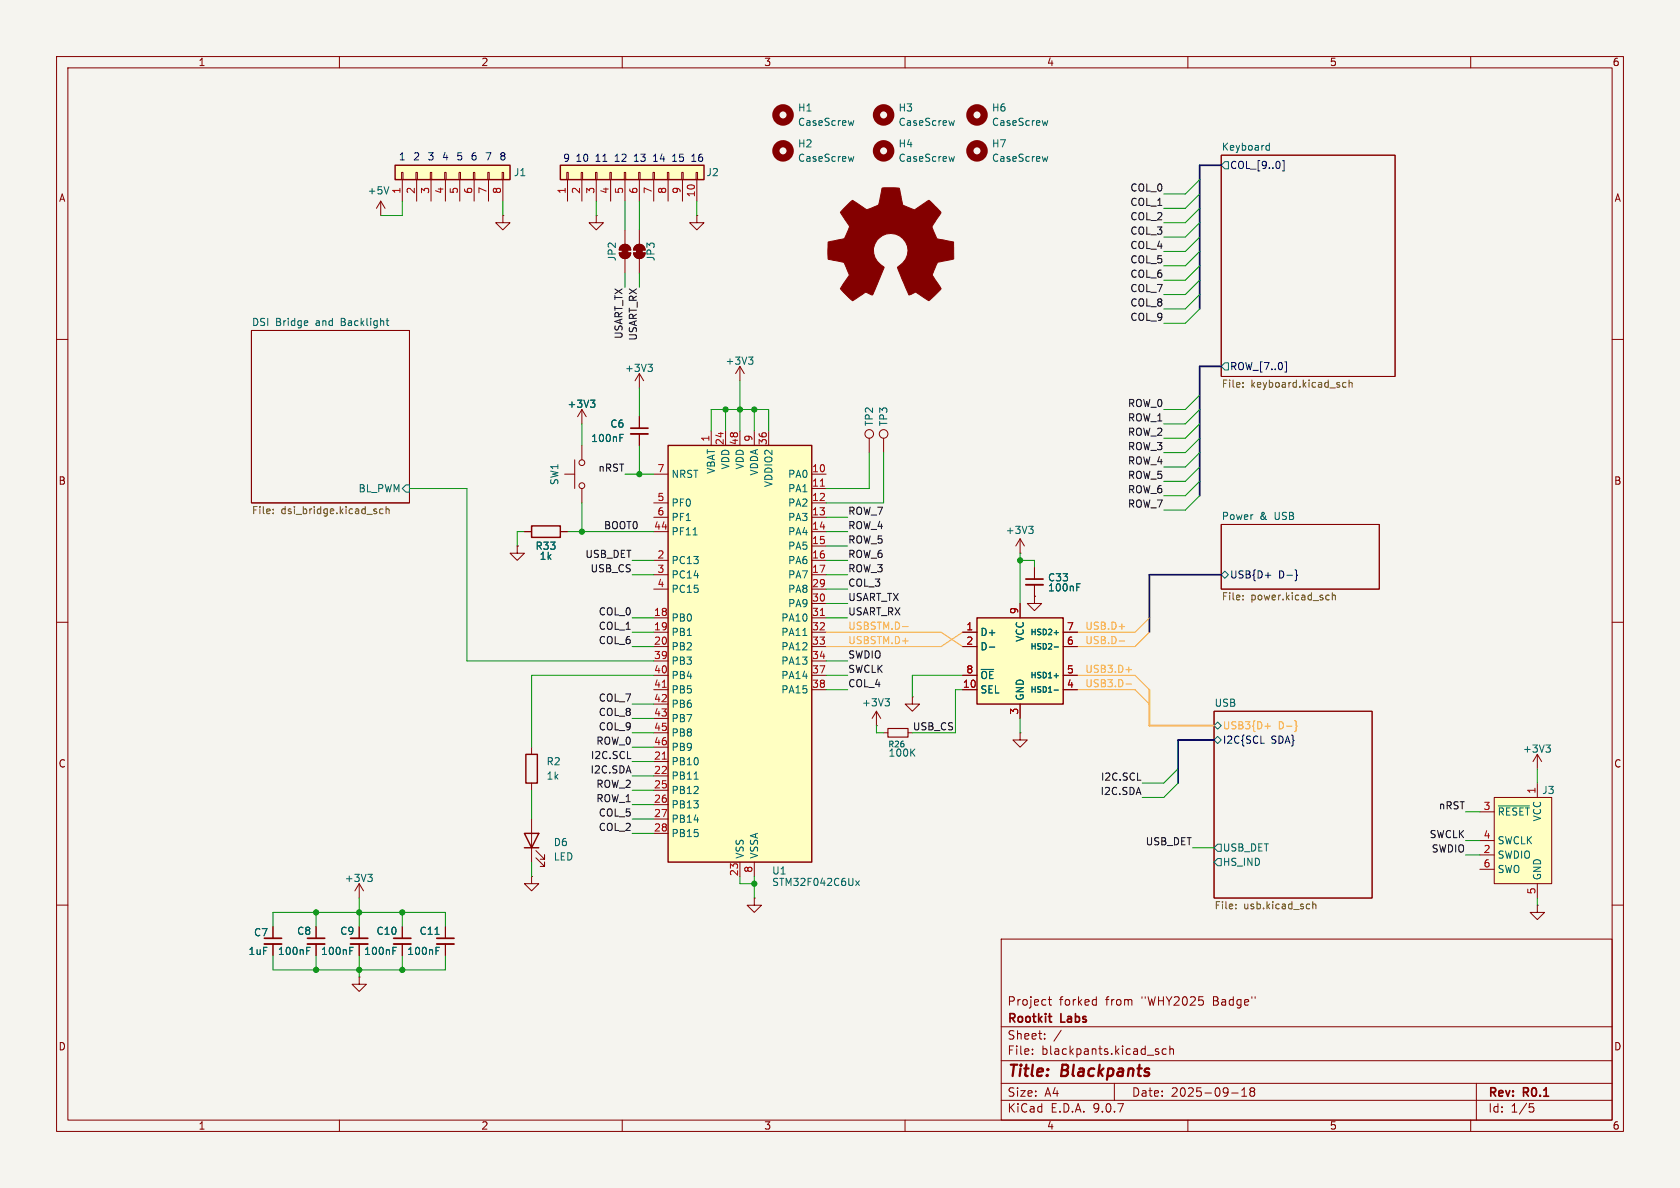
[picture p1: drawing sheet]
<svg xmlns="http://www.w3.org/2000/svg" width="297mm" height="210mm" viewBox="0 0 297 210" stroke-linecap="round" stroke-linejoin="round" font-family="sans-serif">
<path d="M0 0h297v210h-297z" fill="#f5f4ef" stroke="#f5f4ef" stroke-width=".18"/>
<g fill="none" stroke="#840000" stroke-width=".18">
<path d="M10 10h277v190h-277zM12 12h273v186h-273zM60 10v2M110 10v2M160 10v2M210 10v2M260 10v2M88.9 38.1v1.3h-1.3l1.3 1.2 1.3-1.2h-1.3M88.9 38.1h.1M105.4 38.1v1.3h-1.3l1.3 1.2 1.3-1.2h-1.3M105.4 38.1h.1M215.9 27.4h30.7v39.1h-30.7z"/>
<path d="M44.4 58.4h28v30.5h-28zM109.5 44.7h2a1.02 1.02 0 0 1-1 1 1.02 1.02 0 0 1-1-1zM109.8 43.5a1.02 1.02 0 0 1 1.1-.2 1.02 1.02 0 0 1 .6 .9h-2zM110.5 40.6v2.6M110.5 45.7v2.6M10 60h2M285 60h2M92.7 94h1.3M99.1 94h1.2M215.9 92.7h27.9v11.4h-27.9zM10 110h2M285 110h2"/>
<path d="M214.6 125.7h28v33.1h-28zM10 160h2M55.9 163.8v2.1M55.9 166.9v2M63.5 172.7v1.3h1.3l-1.3 1.3-1.3-1.3h1.3M63.5 172.7h.1M63.5 163.8v2.1M63.5 166.9v2M177 166h108v32h-108zM185.3 176.7h.6M185.5 176.2v1.3l.4 .2M193.4 176.7l.4 .1"/>
<path d="M193.8 177.6l-.4 .1M193.8 176.2v1.5M285 160h2M60 198v2M110 198v2M160 198v2M177 194.5h108M177 191.5h108M177 187.5h108M177 181.5h108M182.5 186.3v.1M182.5 185.5v.1"/>
<path d="M184.7 183.6v.1M184.7 182.8v.1M187.6 182.1l-1.3 2M197 191.5v3M204.5 185.9l.3 .1 .1 .2-.2 .2h-.3M204.5 185.4l.3 .1M206.2 185.5l-.5-.1-.2 .3v.4l.1 .2h.6M206.8 185.5l.2-.1 .4 .1 .1 .9M206.8 184.9v1.5M210 198v2M217.7 193.2h1.2M219.5 193.8h.9"/>
<path d="M219.5 192.7l.5-.4v1.5M221.2 192.9l-.2 .3v.5l.2 .1 .5-.1 .1-.2-.1-.4-.2-.2M221.2 192.9l-.2-.2 .2-.4 .5 .1 .1 .2-.3 .3M221.2 192.9h.3M260 198v2M261 191.5v6.5M270.4 195.1h.7M270.5 195.7h.4l.3 .3-.2 .5-.5 .1"/>
</g>
<path d="M54.4 165.9h3M62 165.9h3M185.3 179.7h.6M185.8 180.7h.1" fill="none" stroke="#840000" stroke-width=".3"/>
<path d="M226.7 28.4h.3v1.8h-.3M227.1 64h.3v1.8h-.3M223.7 101.7h1M229 100.7l.2 .2v.6l.2 .2-.2 .2v.6l-.2 .2M222.9 131.4h.6" fill="none" stroke="#000084" stroke-width=".18"/>
<g fill="none" stroke="#006464" stroke-width=".18">
<path d="M215.9 29.2l.6-.6h.7v1.2h-.7zM223.9 26.5h.5M223.9 25.8h.5M224.4 25.3v1.3M54.3 56.8l.1 .2-.6 .1M68.3 56.7h.4M68.4 56.3v1.1l.3 .1M215.9 64.8l.6-.7h.7v1.3h-.7zM71.8 85.7h.6v1.3h-.6l-.7-.6zM215.9 101.6l.6-.6 .7 .6-.7 .6zM214.6 128.3l.7-.7 .6 .7-.6 .6zM214.6 130.8l.7-.6 .6 .6-.6 .6z"/>
<path d="M215.3 151.8h.6v1.2h-.6l-.7-.6zM215.3 149.2h.6v1.3h-.6l-.7-.6zM54.2 168.1h.4M54.2 167.5h.6M61.8 168.1h.5M61.8 167.5h.6"/>
</g>
<g fill="none" stroke="#725600" stroke-width=".18">
<path d="M219.7 68.3v.2M219.7 67.7v.1M238 67.7l-.4-.1-.3 .3 .2 .5h.5M238.5 67.7l.2-.1 .3 .1v.8M238.5 67.2v1.3M48.3 90.7v.1M48.3 90v.1M67.7 90h-.4l-.2 .2 .1 .5h.5M68.3 90.1l.1-.1h.3l.1 .8M68.3 89.5v1.3M219.7 105.3v.1M219.7 105.9v.1"/>
<path d="M234.6 105.2l.4 .1M235 106h-.4M235.5 105.3l.2-.1 .3 .1 .1 .7M235.5 104.8v1.2M218.5 159.9v.1M232.1 159.4v1.3M232.1 159.9l.2-.1 .3 .1v.8M218.5 160.5v.2"/>
</g>
<path d="M223.6 128.4h1M229 127.4l.1 .2v.6l.2 .2-.2 .1v.7l-.1 .1" fill="none" stroke="#ffa829" stroke-width=".18"/>
<path d="M94 93h5.1v2h-5.1z" fill="none" stroke="#840000" stroke-width=".25"/>
<path d="M54.4 166.9h3M62 166.9h3" fill="none" stroke="#840000" stroke-width=".33"/>
<g fill="#840000" stroke="#840000" stroke-width=".18">
<path d="M110 43.9h1v1.1h-1z"/>
<path d="M109.8 43.5a1.02 1.02 0 0 1 1.1-.2 1.02 1.02 0 0 1 .6 .9h-2z"/>
<path d="M109.5 44.7h2a1.02 1.02 0 0 1-1 1 1.02 1.02 0 0 1-1-1z"/>
</g>
<path d="M69.8 29.2h20.4v2.6h-20.4z" fill="#ffffc2"/>
<path d="M69.8 29.2h20.4v2.6h-20.4z" fill="none" stroke="#840000" stroke-width=".25"/>
<g fill="none" stroke="#840000" stroke-width=".18">
<path d="M67.3 35.6l.8 1.2M67.3 35.6l-.8 1.2M67.3 35.6v2.5M71 30.5h.2v1.3h-.2zM71.1 31.8v3.8M73.5 30.5h.3v1.3h-.3zM73.7 31.8v3.8M76.1 30.5h.2v1.3h-.2zM76.2 31.8v3.8M78.6 30.5h.3v1.3h-.3zM78.7 31.8v3.8M81.2 30.5h.2v1.3h-.2z"/>
<path d="M81.3 31.8v3.8M83.7 30.5h.2v1.3h-.2zM83.8 31.8v3.8M86.2 30.5h.3v1.3h-.3zM86.4 31.8v3.8M88.8 30.5h.2v1.3h-.2zM88.9 31.8v3.8"/>
</g>
<path d="M68.7 33l-.4 1.3" fill="none" stroke="#006464" stroke-width=".18"/>
<path d="M172.7 109.2h15.3v15.3h-15.3z" fill="#ffffc2"/>
<path d="M172.7 109.2h15.3v15.3h-15.3z" fill="none" stroke="#840000" stroke-width=".25"/>
<g fill="none" stroke="#840000" stroke-width=".18">
<path d="M91.4 96.5v1.3h1.3l-1.3 1.3-1.2-1.3h1.2M91.4 96.5h.1M170.2 111.8h2.5M170.2 114.3h2.5M170.2 119.4h2.5M180.3 106.7v2.5M188 111.8h2.5M188 114.3h2.5M188 119.4h2.5M154.9 128.3h.1M154.9 125.7l-.7 1.3M154.9 125.7l.8 1.3"/>
<path d="M154.9 125.7v2.6M161.3 123.2v1.3h1.3l-1.3 1.2-1.3-1.2h1.3M161.3 123.2h.1M170.2 121.9h2.5M180.3 124.5v2.5M188 121.9h2.5M271.8 160v1.3h1.2l-1.2 1.3-1.3-1.3h1.3M271.8 160h.1"/>
</g>
<path d="M150.9 21.3l-.2 .9-.2-.6M168.7 21.3l-.2 .9-.3-.6M168.7 27.7l-.2 .8-.3-.6M185.2 21.3l-.2 .9-.3-.6M185.2 27.7l-.2 .8-.3-.6M174.9 114.4h1M186.4 114.4h.7M186.4 111.8h.7M186.4 119.5h.7M156.5 123.5h.7l-.4 .5M157 124l.2 .2v.3l-.2 .3M186.4 122h.7" fill="none" stroke="#006464" stroke-width=".18"/>
<g fill="none" stroke="#840000" stroke-width="1.3">
<circle cx="138.4" cy="20.3" r="1.27"/>
<circle cx="156.2" cy="26.7" r="1.27"/>
<circle cx="156.2" cy="20.3" r="1.27"/>
<circle cx="172.7" cy="26.7" r="1.27"/>
<circle cx="172.7" cy="20.3" r="1.27"/>
</g>
<path d="M118.1 78.7h25.4v73.7h-25.4z" fill="#ffffc2"/>
<path d="M118.1 78.7h25.4v73.7h-25.4z" fill="none" stroke="#840000" stroke-width=".25"/>
<g fill="none" stroke="#840000" stroke-width=".18">
<path d="M123.2 38.1v1.3h-1.3l1.3 1.2 1.3-1.2h-1.3M123.2 38.1h.1M125.7 76.2v2.5M128.3 76.2v2.5M130.8 76.2v2.5M133.3 76.2v2.5M135.9 76.2v2.5M153.7 77.5v2.5M115.6 83.8h2.5M115.6 88.9h2.5M115.6 91.4h2.5M115.6 94h2.5"/>
<path d="M115.6 99.1h2.5M143.5 83.8h2.5M143.5 88.9h2.5M143.5 91.4h2.5M143.5 94h2.5M143.5 99.1h2.5M143.5 86.4h2.5M143.5 96.5h2.5M115.6 101.6h2.5M115.6 104.1h2.5M115.6 109.2h2.5M115.6 111.8h2.5"/>
<path d="M115.6 114.3h2.5M115.6 116.8h2.5M115.6 119.4h2.5M143.5 101.6h2.5M143.5 104.1h2.5M143.5 109.2h2.5M143.5 111.8h2.5M143.5 114.3h2.5M143.5 116.8h2.5M143.5 119.4h2.5M143.5 106.7h2.5M115.6 121.9h2.5"/>
<path d="M115.6 124.5h2.5M115.6 127h2.5M115.6 129.5h2.5M115.6 132.1h2.5M115.6 134.6h2.5M115.6 137.2h2.5M115.6 139.7h2.5M143.5 121.9h2.5M115.6 142.2h2.5M115.6 144.8h2.5M115.6 147.3h2.5M130.8 152.4v2.5"/>
<path d="M133.3 158.8v1.2h1.3l-1.3 1.3-1.2-1.3h1.2M133.3 158.8h.1M133.3 152.4v2.5M78.7 163.8v2.1M78.7 166.9v2"/>
<circle cx="153.7" cy="76.7" r=".76"/>
</g>
<path d="M122.5 94.6h.8M141.9 112.3h.8M122.7 137.7h.7M151.3 155.7l.6 .8M151.9 155.7l-.6 .8M76.9 165.2h.7M77.1 168.1h.4M77.1 167.5h.6" fill="none" stroke="#006464" stroke-width=".18"/>
<path d="M145 85.9h.7M145 108.8h.7M117.1 121.5h.7M117.1 134.2h.7" fill="none" stroke="#a90000" stroke-width=".18"/>
<path d="M77.2 165.9h3.1" fill="none" stroke="#840000" stroke-width=".3"/>
<path d="M77.2 166.9h3.1" fill="none" stroke="#840000" stroke-width=".33"/>
<path d="M99.1 29.2h25.4v2.6h-25.4z" fill="#ffffc2"/>
<path d="M99.1 29.2h25.4v2.6h-25.4zM93 133.4h2v5h-2z" fill="none" stroke="#840000" stroke-width=".25"/>
<g fill="none" stroke="#840000" stroke-width=".18">
<path d="M100.2 30.5h.3v1.3h-.3zM100.3 31.8v3.8M102.7 30.5h.3v1.3h-.3zM102.9 31.8v3.8M105.3 30.5h.2v1.3h-.2zM105.4 31.8v3.8M107.8 30.5h.3v1.3h-.3zM107.9 31.8v3.8M110.4 30.5h.2v1.3h-.2zM110.5 31.8v3.8M112.9 30.5h.3v1.3h-.3zM113 31.8v3.8"/>
<path d="M115.4 30.5h.3v1.3h-.3zM115.6 31.8v3.8M118 30.5h.2v1.3h-.2zM118.1 31.8v3.8M120.5 30.5h.3v1.3h-.3zM120.6 31.8v3.8M123.1 30.5h.2v1.3h-.2zM123.2 31.8v3.8M112 44.7h2a1.02 1.02 0 0 1-1 1 1.02 1.02 0 0 1-1-1zM112.3 43.5a1.02 1.02 0 0 1 1.1-.2 1.02 1.02 0 0 1 .6 .9h-2zM113 40.6v2.6M113 45.7v2.6"/>
<path d="M102.9 72.4v2.5M102.9 72.4l-.8 1.3M102.9 72.4l.7 1.3M113 66v2.6M113 73.7v2M113 76.7v2M113 66l-.7 1.3M113 66l.8 1.3M130.8 64.8l-.8 1.2M130.8 64.8l.8 1.2M130.8 64.8v2.5M94 132.1v1.3"/>
<path d="M94 138.4v1.3M63.5 156.2l-.8 1.3M63.5 156.2l.8 1.3M63.5 156.2v2.6M48.3 163.8v2.1M48.3 166.9v2M71.1 163.8v2.1M71.1 166.9v2"/>
</g>
<g fill="none" stroke="#006464" stroke-width=".18">
<path d="M150.9 27.7l-.2 .8-.2-.6M104.4 70.7h.8l-.5 .5M104.9 71.2l.3 .3v.3l-.3 .2M109.6 77.4h.4M109.6 76.8h.6M114.5 64.4h.8l-.4 .5M115.1 64.9l.2 .2v.3l-.2 .3M132.3 63.1h.8l-.4 .5M132.9 63.6l.2 .2v.3l-.2 .3M65 154.6h.8l-.4 .4M65.6 155l.2 .3v.3l-.2 .2M69.5 168.1h.4"/>
<path d="M69.5 167.5h.6"/>
</g>
<path d="M111.5 75.7h3.1M46.7 165.9h3.1M69.6 165.9h3" fill="none" stroke="#840000" stroke-width=".3"/>
<path d="M111.5 76.7h3.1M46.7 166.9h3.1M69.6 166.9h3" fill="none" stroke="#840000" stroke-width=".33"/>
<circle cx="138.4" cy="26.7" r="1.27" fill="none" stroke="#840000" stroke-width="1.3"/>
<g fill="#840000" stroke="#840000" stroke-width=".18">
<path d="M112.5 43.9h1v1.1h-1z"/>
<path d="M112.3 43.5a1.02 1.02 0 0 1 1.1-.2 1.02 1.02 0 0 1 .6 .9h-2z"/>
<path d="M112 44.7h2a1.02 1.02 0 0 1-1 1 1.02 1.02 0 0 1-1-1z"/>
<path d="M149.2 36.8l1.5-1.4 2.4 1.6a4.7 4.7 0 0 0 2.2-.8l.7-3h2.9a.92 .92 0 0 1 .3 1l.4 2 2.1 .9 2.4-1.6a.97 .97 0 0 1 .8 .6l1.4 1.5-1.5 2.4v.2l.2 .6 .6 1.4 3 .6v3l-2.8 .6-1 2.2 1.6 2.4-1.5 1.6a.81 .81 0 0 1-.8 .5l-2.2-1.5-1.2 .5-2.1-4.8a3.1 3.1 0 0 0 1.8-3.5 3.1 3.1 0 0 0-2.9-2.5 3.1 3.1 0 0 0-3 2.4 3.1 3.1 0 0 0 1.7 3.4l.1 .2-2 4.8-1.1-.4a3.5 3.5 0 0 0-1.7 1l-.8 .5-2.1-2.1a.93 .93 0 0 1 .4-.9l1.2-1.6-.9-2.1a3.7 3.7 0 0 0-1.9-.5l-1-.3v-2.8a.87 .87 0 0 1 .9-.3l2-.4 .6-1.4a.82 .82 0 0 0 0-1.2l-1.3-2.1z"/>
</g>
<path d="M264.2 141h10.1v15.2h-10.1z" fill="#ffffc2"/>
<g fill="none" stroke="#840000" stroke-width=".18">
<path d="M102.9 78.7v2.6M113 73.7v2M113 76.7v2M156.2 77.5v2.5M91.4 96.5h.1M92.7 94h1.3M99.1 94h1.2M99.8 83.8h1.8M101.6 81.3v5.1M102.9 86.4v2.5M180.3 97.8h.1M180.3 95.3l-.7 1.2"/>
<path d="M180.3 95.3l.8 1.2M180.3 95.3v2.5M170.2 111.8h2.5M170.2 114.3h2.5M170.2 119.4h2.5M180.3 106.7v2.5M182.9 105.4v1.3h1.2l-1.2 1.3-1.3-1.3h1.3M182.9 105.4h.1M182.9 100.3v2.1M182.9 103.4v2M188 111.8h2.5M188 114.3h2.5"/>
<path d="M188 119.4h2.5M156.2 129.5h.8M160.5 129.5h.8M170.2 121.9h2.5M180.3 129.5v1.3h1.3l-1.3 1.3-1.2-1.3h1.2M180.3 129.5h.1M180.3 124.5v2.5M188 121.9h2.5M271.8 133.4v2.5M271.8 138.4v2.6M271.8 133.4l-.8 1.2M271.8 133.4l.7 1.2"/>
<path d="M94 154.9v1.3h1.2l-1.2 1.3-1.3-1.3h1.3M94 154.9h.1M94 144.8v7.6M94.7 151.6l1.6 1.6v-.8v.8h-.8M94.7 150.4l1.6 1.5v-.8v.8h-.8M261.6 143.5h2.6M261.6 148.6h2.6M261.6 151.1h2.6M261.6 153.7h2.6M264.2 141h10.1v15.2h-10.1zM271.8 156.2v2.6M48.3 163.8v2.1"/>
<path d="M48.3 166.9v2M55.9 163.8v2.1M55.9 166.9v2M63.5 163.8v2.1M63.5 166.9v2M71.1 163.8v2.1M71.1 166.9v2M78.7 163.8v2.1M78.7 166.9v2"/>
<circle cx="156.2" cy="76.7" r=".76"/>
<circle cx="102.9" cy="81.8" r=".51"/>
<circle cx="102.9" cy="85.9" r=".51"/>
</g>
<g fill="none" stroke="#006464" stroke-width=".18">
<path d="M104.4 70.7h.8l-.5 .5M104.9 71.2l.3 .3v.3l-.3 .2M109.6 77.4h.4M109.6 76.8h.6M181.9 93h.7l-.4 .5M182.4 93.5l.2 .3v.3l-.2 .2M174.9 114.4h1M186.4 114.4h.7M186.4 111.8h.7M186.4 119.5h.7M190.4 103.8h.4M190.4 103.2h.6"/>
<path d="M161.2 132.9l.5 .8M161.7 132.4l-.7 .7M186.4 122h.7M273.3 131.7h.8l-.4 .5M273.8 132.2l.3 .2v.3l-.3 .3M264.9 142.5h5.5M54.2 168.1h.4M54.2 167.5h.6M61.8 168.1h.5M61.8 167.5h.6M69.5 168.1h.4M69.5 167.5h.6"/>
<path d="M76.9 165.2h.7M77.1 168.1h.4M77.1 167.5h.6"/>
</g>
<path d="M181.4 102.4h3" fill="none" stroke="#840000" stroke-width=".3"/>
<path d="M181.4 103.4h3" fill="none" stroke="#840000" stroke-width=".33"/>
<path d="M92.7 147.3h2.5l-1.2 2.6zM92.7 149.9h2.5" fill="none" stroke="#840000" stroke-width=".25"/>
<path d="M157 128.8h3.5v1.5h-3.5z" fill="none" stroke="#840000" stroke-width=".2"/>
<path d="M146 111.8h20.4l3.8 2.5M159.6 110.8h.9M170.2 111.8l-3.8 2.5h-20.4M190.5 119.4h10.2l2.5 2.5M197.9 110.8h.9M197.9 113.3h.9M199.1 118.4h.9M203.2 109.2l-2.5 2.6h-10.2M203.2 111.8l-2.5 2.5h-10.2M190.5 121.9h10.2l2.5 2.6M199.1 120.9h.9" fill="none" stroke="#ffa829" stroke-width=".18"/>
<path d="M215.9 29.2h-3.8v25.4M215.9 64.8h-3.8v22.8M215.9 101.6h-12.7v10.2M214.6 130.8h-6.3v7.6" fill="none" stroke="#000084" stroke-width=".3"/>
<path d="M203.2 121.9v6.4h11.4" fill="none" stroke="#ffa829" stroke-width=".3"/>
<g fill="none" stroke="#009600" stroke-width=".18">
<path d="M71.1 35.6v2.5h-3.8M88.9 35.6v2.5M105.4 35.6v2.5M110.5 35.6v5M113 35.6v5M123.2 35.6v2.5M212.1 34.3l-2.6 2.5h-3.8M212.1 31.8l-2.6 2.5h-3.8M212.1 36.8l-2.6 2.6h-3.8M212.1 39.4l-2.6 2.5h-3.8M110.5 48.3v2.5M113 48.3v2.5"/>
<path d="M212.1 44.5l-2.6 2.5h-3.8M212.1 54.6l-2.6 2.6h-3.8M212.1 49.5l-2.6 2.6h-3.8M212.1 52.1l-2.6 2.5h-3.8M212.1 47l-2.6 2.5h-3.8M212.1 41.9l-2.6 2.6h-3.8M102.9 74.9v3.8M113 68.6v5.1M113 78.7v5.1M125.7 76.2v-3.8h10.2v3.8M128.3 72.4v3.8M130.8 67.3v8.9"/>
<path d="M133.3 72.4v3.8M212.1 74.9l-2.6 2.6h-3.8M212.1 69.9l-2.6 2.5h-3.8M212.1 72.4l-2.6 2.5h-3.8M212.1 77.5l-2.6 2.5h-3.8M72.4 86.4h10.1v30.4h33.1M92.7 94h-1.3v2.5M100.3 94h15.3M102.9 88.9v5.1M110.5 83.8h5.1M111.8 99.1h3.8M146 99.1h3.9"/>
<path d="M146 94h3.9M146 96.5h3.9M146 91.4h3.9M153.7 80v6.4h-7.7M156.2 80v8.9h-10.2M180.3 99.1h2.6v1.2M180.3 97.8v8.9M212.1 85.1l-2.6 2.5h-3.8M212.1 87.6l-2.6 2.6h-3.8M212.1 80l-2.6 2.6h-3.8M212.1 82.6l-2.6 2.5h-3.8M111.8 109.2h3.8"/>
<path d="M111.8 114.3h3.8M111.8 101.6h3.8M111.8 111.8h3.8M115.6 119.4h-21.6v12.7M146 109.2h3.9M146 119.4h3.9M146 116.8h3.9M146 101.6h3.9M146 104.1h3.9M146 106.7h3.9M170.2 119.4h-8.9v3.8M94 139.7v5.1"/>
<path d="M111.8 124.5h3.8M111.8 127h3.8M111.8 137.2h3.8M111.8 134.6h3.8M111.8 129.5h3.8M111.8 139.7h3.8M111.8 132.1h3.8M146 121.9h3.9M154.9 128.3v1.2h1.3M170.2 121.9h-1.3v7.6h-7.6M180.3 127v2.5M208.3 135.9l-2.6 2.5h-3.8"/>
<path d="M208.3 138.4l-2.6 2.6h-3.8M271.8 135.9v2.5M63.5 158.8v5M94 152.4v2.5M111.8 142.2h3.8M111.8 144.8h3.8M111.8 147.3h3.8M130.8 154.9v1.3h2.5M133.3 154.9v3.9M210.8 149.9h3.8M259.1 143.5h2.5M259.1 148.6h2.5"/>
<path d="M259.1 151.1h2.5M271.8 158.8v1.2M48.3 163.8v-2.5h30.4v2.5M48.3 168.9v2.6h30.4v-2.6M55.9 161.3v2.5M55.9 168.9v2.6M63.5 168.9v3.8M71.1 161.3v2.5M71.1 168.9v2.6"/>
</g>
<path d="M112.1 28.5h.8M112.3 27.6h-.2M115.5 28.5h.7M115.8 27.4l-.3 .2M118.9 28.5h.7M118.9 27.6l.4-.3v1.2M122.3 28.5h.7M122.3 27.6l.4-.3v1.2" fill="none" stroke="#0000c2" stroke-width=".18"/>
<g fill="#009600" stroke="#009600" stroke-width=".18">
<circle cx="71.1" cy="161.3" r=".46"/>
<circle cx="113" cy="83.8" r=".46"/>
<circle cx="102.9" cy="94" r=".46"/>
<circle cx="63.5" cy="171.5" r=".46"/>
<circle cx="55.9" cy="161.3" r=".46"/>
<circle cx="55.9" cy="171.5" r=".46"/>
<circle cx="71.1" cy="171.5" r=".46"/>
<circle cx="63.5" cy="161.3" r=".46"/>
<circle cx="133.3" cy="156.2" r=".46"/>
<circle cx="128.3" cy="72.4" r=".46"/>
<circle cx="130.8" cy="72.4" r=".46"/>
<circle cx="133.3" cy="72.4" r=".46"/>
<circle cx="180.3" cy="99.1" r=".46"/>
</g>
<g font-size="2.8" fill="#840000">
<text x="178" y="190.9">Title:</text>
<text x="187.7" y="190.9">Blackpants</text>
</g>
<g font-size="2.1" fill="#840000">
<text x="178" y="178">Project</text>
<text x="187.2" y="178">forked</text>
<text x="195.5" y="178">from</text>
<text x="202" y="178">&quot;WHY2025</text>
<text x="214.7" y="178">Badge&quot;</text>
<text x="178" y="184">Sheet:</text>
<text x="178" y="181.2">Rootkit</text>
<text x="187.6" y="181.2">Labs</text>
<text x="178" y="186.7">File:</text>
<text x="184.1" y="186.7">blackpants.kicad_sch</text>
<text x="178" y="196.9">KiCad</text>
<text x="178" y="194.1">Size:</text>
<text x="184.7" y="194.1">A4</text>
<text x="185.7" y="196.9">E.D.A.</text>
<text x="193.3" y="196.9">9.0.7</text>
<text x="200" y="194.1">Date:</text>
<text x="207" y="194.1">2025-09-18</text>
<text x="263" y="194.3">Rev:</text>
<text x="263" y="196.9">Id:</text>
<text x="267.1" y="196.9">1/5</text>
<text x="269.4" y="194.3">R0.1</text>
</g>
<g font-size="1.8" fill="#840000">
<text x="35" y="11.9">1</text>
<text x="85" y="11.9">2</text>
<text x="135" y="11.9">3</text>
<text x="185" y="11.9">4</text>
<text x="235" y="11.9">5</text>
<text x="285" y="11.9">6</text>
<text x="10.3" y="35.9">A</text>
<text x="285.3" y="35.9">A</text>
<text x="10.3" y="85.9">B</text>
<text x="285.3" y="85.9">B</text>
<text x="10.3" y="135.9">C</text>
<text x="285.3" y="135.9">C</text>
<text x="10.3" y="185.9">D</text>
<text x="285.3" y="185.9">D</text>
<text x="35" y="199.9">1</text>
<text x="85" y="199.9">2</text>
<text x="135" y="199.9">3</text>
<text x="185" y="199.9">4</text>
<text x="235" y="199.9">5</text>
<text x="285" y="199.9">6</text>
</g>
<g font-size="1.8" fill="#006464">
<text x="141" y="22.5">CaseScrew</text>
<text x="141" y="19.9">H1</text>
<text x="158.8" y="22.5">CaseScrew</text>
<text x="158.8" y="19.9">H3</text>
<text x="175.3" y="22.5">CaseScrew</text>
<text x="175.3" y="19.9">H6</text>
<text x="141" y="28.8">CaseScrew</text>
<text x="141" y="26.3">H2</text>
<text x="158.8" y="28.8">CaseScrew</text>
<text x="158.8" y="26.3">H4</text>
<text x="175.3" y="28.8">CaseScrew</text>
<text x="175.3" y="26.3">H7</text>
<text x="215.9" y="26.7">Keyboard</text>
<text x="64.9" y="34.6">+5V</text>
<text x="90.8" y="31.3">J1</text>
<text x="124.8" y="31.3">J2</text>
<text x="109.1" y="46.3" transform="rotate(-90 109.1 46.3)">JP2</text>
<text x="115.9" y="46.3" transform="rotate(-90 115.9 46.3)">JP3</text>
<text x="44.4" y="57.7">DSI</text>
<text x="48.7" y="57.7">Bridge</text>
<text x="55.9" y="57.7">and</text>
<text x="60.5" y="57.7">Backlight</text>
<text x="110.4" y="65.9">+3V3</text>
<text x="128.2" y="64.7">+3V3</text>
<text x="100.2" y="72.3">+3V3</text>
<text x="107.8" y="75.8">C6</text>
<text x="154.5" y="75.4" transform="rotate(-90 154.5 75.4)">TP2</text>
<text x="157.1" y="75.4" transform="rotate(-90 157.1 75.4)">TP3</text>
<text x="104.4" y="78.3">100nF</text>
<text x="126.6" y="83.9" transform="rotate(-90 126.6 83.9)">VBAT</text>
<text x="129.1" y="83.1" transform="rotate(-90 129.1 83.1)">VDD</text>
<text x="131.7" y="83.1" transform="rotate(-90 131.7 83.1)">VDD</text>
<text x="63.3" y="87.2">BL_PWM</text>
<text x="98.9" y="85.9" transform="rotate(-90 98.9 85.9)">SW1</text>
<text x="118.6" y="84.7">NRST</text>
<text x="118.6" y="89.8">PF0</text>
<text x="134.2" y="84.2" transform="rotate(-90 134.2 84.2)">VDDA</text>
<text x="136.8" y="86.2" transform="rotate(-90 136.8 86.2)">VDDIO2</text>
<text x="139.2" y="84.7">PA0</text>
<text x="139.2" y="87.2">PA1</text>
<text x="139.2" y="89.8">PA2</text>
<text x="118.6" y="92.3">PF1</text>
<text x="118.6" y="94.8">PF11</text>
<text x="139.2" y="92.3">PA3</text>
<text x="139.2" y="94.8">PA4</text>
<text x="177.7" y="94.6">+3V3</text>
<text x="215.9" y="92">Power</text>
<text x="222.7" y="92">&amp;</text>
<text x="225.4" y="92">USB</text>
<text x="94.6" y="97.4">R33</text>
<text x="95.3" y="99.2">1k</text>
<text x="118.6" y="99.9">PC13</text>
<text x="139.2" y="97.4">PA5</text>
<text x="139.2" y="99.9">PA6</text>
<text x="118.6" y="102.5">PC14</text>
<text x="118.6" y="105">PC15</text>
<text x="139.2" y="102.5">PA7</text>
<text x="139.2" y="105">PA8</text>
<text x="139.2" y="107.5">PA9</text>
<text x="185.2" y="104.7">100nF</text>
<text x="185.2" y="103">C33</text>
<text x="118.6" y="110.1">PB0</text>
<text x="118.6" y="112.6">PB1</text>
<text x="138" y="110.1">PA10</text>
<text x="138" y="112.6">PA11</text>
<text x="173.2" y="112.6">D+</text>
<text x="181.2" y="113.6" transform="rotate(-90 181.2 113.6)">VCC</text>
<text x="118.6" y="115.2">PB2</text>
<text x="118.6" y="117.7">PB3</text>
<text x="138" y="115.2">PA12</text>
<text x="138" y="117.7">PA13</text>
<text x="173.2" y="115.2">D-</text>
<text x="118.6" y="120.2">PB4</text>
<text x="118.6" y="122.8">PB5</text>
<text x="118.6" y="125.3">PB6</text>
<text x="138" y="120.2">PA14</text>
<text x="138" y="122.8">PA15</text>
<text x="152.3" y="125.1">+3V3</text>
<text x="173.2" y="120.2">~{OE}</text>
<text x="173.2" y="122.8">SEL</text>
<text x="181.2" y="124" transform="rotate(-90 181.2 124)">GND</text>
<text x="214.6" y="125">USB</text>
<text x="118.6" y="127.9">PB7</text>
<text x="118.6" y="130.4">PB8</text>
<text x="96.5" y="135.5">R2</text>
<text x="118.6" y="132.9">PB9</text>
<text x="118.6" y="135.5">PB10</text>
<text x="157" y="134">100K</text>
<text x="269.1" y="133.3">+3V3</text>
<text x="96.5" y="138">1k</text>
<text x="118.6" y="138">PB11</text>
<text x="118.6" y="140.6">PB12</text>
<text x="118.6" y="143.1">PB13</text>
<text x="272.6" y="140.6">J3</text>
<text x="97.8" y="149.8">D6</text>
<text x="118.6" y="145.6">PB14</text>
<text x="118.6" y="148.2">PB15</text>
<text x="264.7" y="144.4">~{RESET}</text>
<text x="264.7" y="149.5">SWCLK</text>
<text x="272.6" y="145.3" transform="rotate(-90 272.6 145.3)">VCC</text>
<text x="97.8" y="152.3">LED</text>
<text x="131.7" y="151.9" transform="rotate(-90 131.7 151.9)">VSS</text>
<text x="134.2" y="151.9" transform="rotate(-90 134.2 151.9)">VSSA</text>
<text x="136.4" y="154.8">U1</text>
<text x="216.1" y="153.3">HS_IND</text>
<text x="216.1" y="150.7">USB_DET</text>
<text x="264.7" y="152">SWDIO</text>
<text x="264.7" y="154.5">SWO</text>
<text x="272.6" y="155.7" transform="rotate(-90 272.6 155.7)">GND</text>
<text x="60.9" y="156.1">+3V3</text>
<text x="136.4" y="156.8">STM32F042C6Ux</text>
<text x="44.8" y="165.7">C7</text>
<text x="52.4" y="165.5">C8</text>
<text x="60" y="165.5">C9</text>
<text x="66.5" y="165.5">C10</text>
<text x="74.1" y="165.5">C11</text>
<text x="43.8" y="169">1uF</text>
<text x="49" y="169">100nF</text>
<text x="56.7" y="169">100nF</text>
<text x="64.3" y="169">100nF</text>
<text x="71.9" y="169">100nF</text>
</g>
<g font-size="1.8" fill="#0000c2">
<text x="70.4" y="28.6">1</text>
<text x="73" y="28.6">2</text>
<text x="75.5" y="28.6">3</text>
<text x="78" y="28.6">4</text>
<text x="80.6" y="28.6">5</text>
<text x="83.1" y="28.6">6</text>
<text x="85.7" y="28.6">7</text>
<text x="88.2" y="28.6">8</text>
<text x="99.5" y="28.8">9</text>
<text x="101.8" y="28.8">10</text>
<text x="105.4" y="28.8">11</text>
<text x="109" y="28.8">12</text>
<text x="112.6" y="28.8">13</text>
<text x="116.2" y="28.8">14</text>
<text x="119.8" y="28.8">15</text>
<text x="123.4" y="28.8">16</text>
</g>
<g font-size="1.8" fill="#a90000">
<text x="70.9" y="34.4" transform="rotate(-90 70.9 34.4)">1</text>
<text x="73.4" y="34.4" transform="rotate(-90 73.4 34.4)">2</text>
<text x="75.9" y="34.4" transform="rotate(-90 75.9 34.4)">3</text>
<text x="78.5" y="34.4" transform="rotate(-90 78.5 34.4)">4</text>
<text x="81" y="34.4" transform="rotate(-90 81 34.4)">5</text>
<text x="83.6" y="34.4" transform="rotate(-90 83.6 34.4)">6</text>
<text x="86.1" y="34.4" transform="rotate(-90 86.1 34.4)">7</text>
<text x="88.6" y="34.4" transform="rotate(-90 88.6 34.4)">8</text>
<text x="100.1" y="34.4" transform="rotate(-90 100.1 34.4)">1</text>
<text x="102.6" y="34.4" transform="rotate(-90 102.6 34.4)">2</text>
<text x="105.2" y="34.4" transform="rotate(-90 105.2 34.4)">3</text>
<text x="107.7" y="34.4" transform="rotate(-90 107.7 34.4)">4</text>
<text x="110.2" y="34.4" transform="rotate(-90 110.2 34.4)">5</text>
<text x="112.8" y="34.4" transform="rotate(-90 112.8 34.4)">6</text>
<text x="115.3" y="34.4" transform="rotate(-90 115.3 34.4)">7</text>
<text x="117.9" y="34.4" transform="rotate(-90 117.9 34.4)">8</text>
<text x="120.4" y="34.4" transform="rotate(-90 120.4 34.4)">9</text>
<text x="122.9" y="35" transform="rotate(-90 122.9 35)">10</text>
<text x="116.1" y="83.6">7</text>
<text x="125.5" y="78.2" transform="rotate(-90 125.5 78.2)">1</text>
<text x="128" y="78.8" transform="rotate(-90 128 78.8)">24</text>
<text x="130.6" y="78.8" transform="rotate(-90 130.6 78.8)">48</text>
<text x="133.1" y="78.2" transform="rotate(-90 133.1 78.2)">9</text>
<text x="135.6" y="78.8" transform="rotate(-90 135.6 78.8)">36</text>
<text x="143.5" y="83.6">10</text>
<text x="116.1" y="88.6">5</text>
<text x="143.5" y="86.1">11</text>
<text x="143.5" y="88.6">12</text>
<text x="115.5" y="93.7">44</text>
<text x="116.1" y="91.2">6</text>
<text x="143.5" y="91.2">13</text>
<text x="143.5" y="93.7">14</text>
<text x="116.1" y="98.8">2</text>
<text x="116.1" y="101.3">3</text>
<text x="143.5" y="96.3">15</text>
<text x="143.5" y="98.8">16</text>
<text x="143.5" y="101.3">17</text>
<text x="116.1" y="103.9">4</text>
<text x="143.5" y="103.9">29</text>
<text x="143.5" y="106.4">30</text>
<text x="115.5" y="109">18</text>
<text x="115.5" y="111.5">19</text>
<text x="143.5" y="109">31</text>
<text x="143.5" y="111.5">32</text>
<text x="170.7" y="111.5">1</text>
<text x="180.1" y="108.7" transform="rotate(-90 180.1 108.7)">9</text>
<text x="188.5" y="111.5">7</text>
<text x="115.5" y="114">20</text>
<text x="115.5" y="116.6">39</text>
<text x="115.5" y="119.1">40</text>
<text x="143.5" y="114">33</text>
<text x="143.5" y="116.6">34</text>
<text x="143.5" y="119.1">37</text>
<text x="170.7" y="114">2</text>
<text x="170.7" y="119.1">8</text>
<text x="188.5" y="114">6</text>
<text x="188.5" y="119.1">5</text>
<text x="115.5" y="121.7">41</text>
<text x="115.5" y="124.2">42</text>
<text x="143.5" y="121.7">38</text>
<text x="170.1" y="121.7">10</text>
<text x="188.5" y="121.7">4</text>
<text x="115.5" y="126.7">43</text>
<text x="115.5" y="129.3">45</text>
<text x="115.5" y="131.8">46</text>
<text x="180.1" y="126.4" transform="rotate(-90 180.1 126.4)">3</text>
<text x="115.5" y="134.4">21</text>
<text x="115.5" y="136.9">22</text>
<text x="115.5" y="139.4">25</text>
<text x="115.5" y="142">26</text>
<text x="262.2" y="143.3">3</text>
<text x="271.5" y="140.4" transform="rotate(-90 271.5 140.4)">1</text>
<text x="115.5" y="144.5">27</text>
<text x="115.5" y="147.1">28</text>
<text x="262.2" y="148.3">4</text>
<text x="130.6" y="155" transform="rotate(-90 130.6 155)">23</text>
<text x="133.1" y="154.4" transform="rotate(-90 133.1 154.4)">8</text>
<text x="262.2" y="150.9">2</text>
<text x="262.2" y="153.4">6</text>
<text x="271.5" y="158.2" transform="rotate(-90 271.5 158.2)">5</text>
</g>
<g font-size="1.8" fill="#0f0f0f">
<text x="199.7" y="33.9">COL_0</text>
<text x="199.7" y="36.5">COL_1</text>
<text x="199.7" y="39">COL_2</text>
<text x="199.7" y="41.6">COL_3</text>
<text x="199.7" y="44.1">COL_4</text>
<text x="199.7" y="46.6">COL_5</text>
<text x="199.7" y="51.7">COL_7</text>
<text x="199.7" y="49.2">COL_6</text>
<text x="199.7" y="56.8">COL_9</text>
<text x="199.7" y="54.3">COL_8</text>
<text x="110.1" y="60" transform="rotate(-90 110.1 60)">USART_TX</text>
<text x="112.7" y="60.3" transform="rotate(-90 112.7 60.3)">USART_RX</text>
<text x="199.3" y="77.1">ROW_2</text>
<text x="199.3" y="72">ROW_0</text>
<text x="199.3" y="74.6">ROW_1</text>
<text x="105.7" y="83.5">nRST</text>
<text x="199.3" y="79.7">ROW_3</text>
<text x="199.3" y="82.2">ROW_4</text>
<text x="199.3" y="84.7">ROW_5</text>
<text x="199.3" y="89.8">ROW_7</text>
<text x="199.3" y="87.3">ROW_6</text>
<text x="106.7" y="93.6">BOOT0</text>
<text x="149.9" y="91.1">ROW_7</text>
<text x="149.9" y="93.6">ROW_4</text>
<text x="103.4" y="98.7">USB_DET</text>
<text x="104.3" y="101.3">USB_CS</text>
<text x="149.9" y="96.2">ROW_5</text>
<text x="149.9" y="98.7">ROW_6</text>
<text x="149.9" y="101.3">ROW_3</text>
<text x="149.9" y="106.3">USART_TX</text>
<text x="149.9" y="103.8">COL_3</text>
<text x="105.8" y="114">COL_6</text>
<text x="105.8" y="108.9">COL_0</text>
<text x="105.8" y="111.4">COL_1</text>
<text x="149.9" y="108.9">USART_RX</text>
<text x="149.9" y="116.5">SWDIO</text>
<text x="149.9" y="119">SWCLK</text>
<text x="105.8" y="124.1">COL_7</text>
<text x="149.9" y="121.6">COL_4</text>
<text x="105.3" y="131.7">ROW_0</text>
<text x="105.8" y="129.2">COL_9</text>
<text x="105.8" y="126.7">COL_8</text>
<text x="161.3" y="129.2">USB_CS</text>
<text x="104.3" y="136.8">I2C.SDA</text>
<text x="104.4" y="134.3">I2C.SCL</text>
<text x="105.3" y="141.9">ROW_1</text>
<text x="105.3" y="139.4">ROW_2</text>
<text x="194.5" y="140.6">I2C.SDA</text>
<text x="194.5" y="138.1">I2C.SCL</text>
<text x="254.3" y="143.2">nRST</text>
<text x="105.8" y="147">COL_2</text>
<text x="105.8" y="144.4">COL_5</text>
<text x="202.5" y="149.5">USB_DET</text>
<text x="252.6" y="148.2">SWCLK</text>
<text x="253" y="150.8">SWDIO</text>
</g>
<g font-size="1.8" fill="#000084">
<text x="217.4" y="30.1">COL_[9..0]</text>
<text x="217.4" y="65.6">ROW_[7..0]</text>
<text x="217.4" y="102.5">USB{D+</text>
<text x="226" y="102.5">D-}</text>
<text x="216.1" y="131.7">I2C{SCL</text>
<text x="224.7" y="131.7">SDA}</text>
<text x="226" y="129.1">D-}</text>
</g>
<g font-size="1.8" fill="#725600">
<text x="215.9" y="68.9">File:</text>
<text x="221.1" y="68.9">keyboard.kicad_sch</text>
<text x="44.4" y="91.2">File:</text>
<text x="49.7" y="91.2">dsi_bridge.kicad_sch</text>
<text x="215.9" y="106.5">File:</text>
<text x="221.1" y="106.5">power.kicad_sch</text>
<text x="214.6" y="161.1">File:</text>
<text x="219.9" y="161.1">usb.kicad_sch</text>
</g>
<g font-size="1.8" fill="#ffa829">
<text x="149.9" y="114">USBSTM.D+</text>
<text x="149.9" y="111.4">USBSTM.D-</text>
<text x="191.8" y="111.4">USB.D+</text>
<text x="191.8" y="114">USB.D-</text>
<text x="191.8" y="119">USB3.D+</text>
<text x="191.8" y="121.6">USB3.D-</text>
<text x="216.1" y="129.1">USB3{D+</text>
</g>
<g font-size="1.4" fill="#006464">
<text x="182.1" y="112.5">HSD2+</text>
<text x="182.1" y="115">HSD2-</text>
<text x="182.1" y="120.1">HSD1+</text>
<text x="182.1" y="122.6">HSD1-</text>
<text x="156.9" y="132.3">R26</text>
</g>
</svg>
